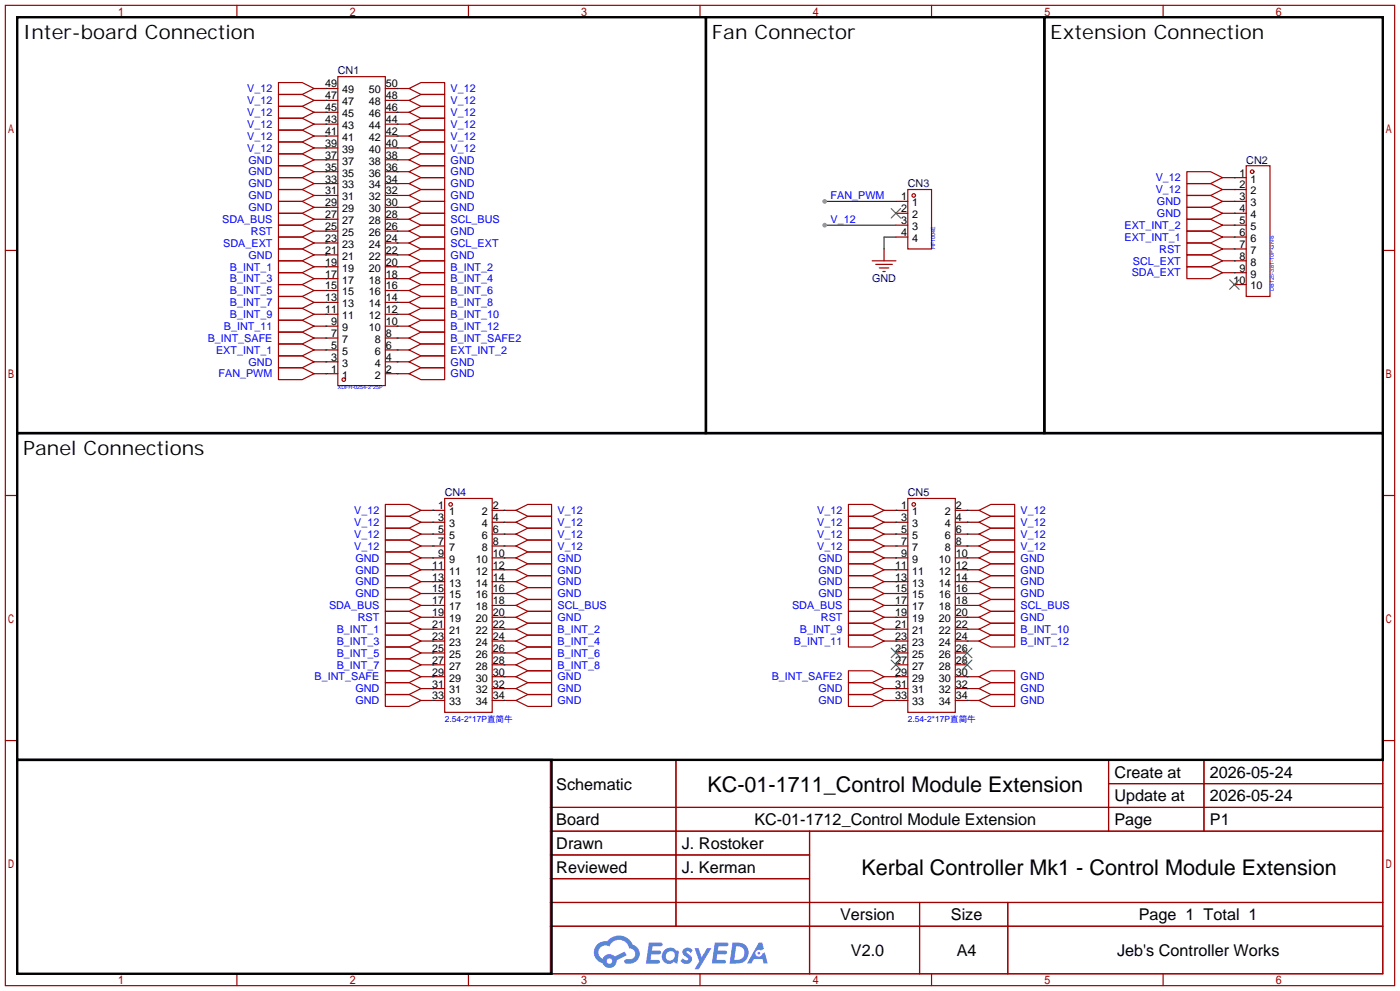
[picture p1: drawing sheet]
<svg xmlns="http://www.w3.org/2000/svg" width="299mm" height="212mm" viewBox="0 0 299 212" stroke-linecap="round" stroke-linejoin="round" font-family="sans-serif">
<g fill="none" stroke="#a10000" stroke-width=".25">
<path d="M1.1 1.1h297.2v209.6h-297.2zM3.7 3.7h292.1v204.5h-292.1zM50.7 1.1v2.6M100.2 1.1v2.6M149.7 1.1v2.6M199.3 1.1v2.6M248.8 1.1v2.6M1.1 53.5h2.6M295.8 53.5h2.5M1.1 105.9h2.6M295.8 105.9h2.5M1.1 158.3h2.6"/>
<path d="M295.8 158.3h2.5M117.7 162.4h178.1v45.8h-178.1zM117.7 172.6h178.1M117.7 177.7h178.1M144.6 162.4v35.6M173.2 177.7v30.5M237.1 162.4v15.3M237.1 167.5h58.7M257.5 162.4v15.3M117.7 182.8h55.5M117.7 192.9h178.1M117.7 187.8h55.5"/>
<path d="M117.7 198h178.1M196.7 192.9v15.3M215.6 192.9v15.3M50.7 208.2v2.5M100.2 208.2v2.5M149.7 208.2v2.5M199.3 208.2v2.5M248.8 208.2v2.5"/>
</g>
<g fill="#5487ff">
<path d="M146.3 202.8a1.3 1.3 0 0 1 1.8 .3l-.4 .6a.54 .54 0 0 0-.9-.2l.1 .2a1.28 1.28 0 0 1 .8 2 1.53 1.53 0 0 1-2.2-.3l.6-.6 .7 .5a.31 .31 0 0 0 .4-.3 .31 .31 0 0 0-.3-.3 1.12 1.12 0 0 1-.6-1.9z"/>
<path d="M148.6 202.7h.8l.7 1.9 1.2-1.9h.9l-2.7 4.5h-.9l.9-1.7z"/>
<path d="M138.8 201.5h1.6a1.31 1.31 0 0 1 1.3 .2 .4 .4 0 0 1-.4 .6h-1.7l-.2 .9h1.7a.4 .4 0 0 1 .3 .4 .4 .4 0 0 1-.4 .4h-1.7l-.1 1.2h1.3a.46 .46 0 0 1 .5 .1 .46 .46 0 0 1 .1 .5l-.3 .2h-2.6z"/>
<path d="M152.9 201.5h1.6a1.32 1.32 0 0 1 1.3 .2 .39 .39 0 0 1-.4 .6h-1.7l-.2 .9h1.7a.4 .4 0 0 1 .3 .4 .4 .4 0 0 1-.4 .4h-1.7l-.1 1.2h1.3a.46 .46 0 0 1 .5 .1 .46 .46 0 0 1 .1 .5l-.3 .2h-2.6z"/>
<path d="M162.3 201.5h.7l.4 1.3-.7 .4a.75 .75 0 0 0-1.1 .3 .75 .75 0 0 0 .5 1 .75 .75 0 0 0 1-.6l.5-.3 .6 2.4h-.8l-.3-1h-1.8l-.6 1h-.9z"/>
<path d="M156.7 201.5l-.6 4.5h1.4a2.27 2.27 0 0 0 2.6-2.3 2.27 2.27 0 0 0-2.7-2.2zM157.5 202.3a1.5 1.5 0 0 1 1.8 1.5 1.5 1.5 0 0 1-2 1.4h-.2z"/>
<path d="M142.1 203.1a1.6 1.6 0 0 0-.3 2.3 1.6 1.6 0 0 0 2.3 .2l.8 .4 .3-2.5-.2-.3h-.4a1.58 1.58 0 0 0-2.5-.1zM142.7 203.6a.98 .98 0 0 1 1.6 .5 .98 .98 0 0 1-1 1.2 .94 .94 0 0 1-.9-.6 .94 .94 0 0 1 .3-1.1z"/>
<path d="M127.8 201.9a2.37 2.37 0 0 0 1.1 4 1.54 1.54 0 0 0 1.8 1 1.54 1.54 0 0 0 1.2-1.6l2.2-1.1-.5-.8-2.1 1.1a1.57 1.57 0 0 0-2.6 .4 1.5 1.5 0 0 1-.7-2.1 1.5 1.5 0 0 1 2.1-.5 2.23 2.23 0 0 1 2.3-1.4 2.23 2.23 0 0 1 2 1.8 1.16 1.16 0 0 1 1.3 1.1 1.16 1.16 0 0 1-1.1 1.3h-.7a.47 .47 0 0 0-.6 .3 .47 .47 0 0 0 .5 .6 2.17 2.17 0 0 0 2.5-1 2.17 2.17 0 0 0-.4-2.7l-.8-.4a3.2 3.2 0 0 0-5.4-.7l-1.1 .1zM129.8 205.4a.58 .58 0 0 1 1.1 0 .58 .58 0 0 1-1.1 0z"/>
<circle cx="162.3" cy="203.8" r=".28"/>
</g>
<path d="M3.7 92.6h292.1v69.8h-292.1zM3.7 162.4h114.3v45.8h-114.3z" fill="none" stroke="#000" stroke-width=".51"/>
<g fill="none" stroke="#a10000" stroke-width=".25">
<path d="M194.2 40.5h5.1v12.7h-5.1z"/>
<circle cx="195.5" cy="41.8" r=".38"/>
</g>
<path d="M191.6 43.1h2.6M191.6 45.6h2.6M191.6 48.1h2.6M191.6 50.7h2.6" fill="none" stroke="#870000" stroke-width=".25"/>
<path d="M190.6 44.6l2.1 2M192.7 44.6l-2.1 2" fill="none" stroke="#3c3" stroke-width=".25"/>
<path d="M176.4 43.1h15.2" fill="none" stroke="#008700" stroke-width=".25"/>
<circle cx="176.4" cy="43.1" r=".51" fill="#999"/>
<path d="M176.4 48.1h15.2" fill="none" stroke="#008700" stroke-width=".25"/>
<circle cx="176.4" cy="48.1" r=".51" fill="#999"/>
<g fill="none" stroke="#870000" stroke-width=".25">
<path d="M67.2 18.9h5.1M82.4 18.9h5.1M67.2 34.2h5.1M67.2 36.7h5.1M67.2 39.2h5.1M67.2 21.5h5.1M67.2 24h5.1M67.2 26.5h5.1M67.2 29.1h5.1M67.2 31.6h5.1M82.4 34.2h5.1M82.4 36.7h5.1"/>
<path d="M82.4 39.2h5.1M82.4 21.5h5.1M82.4 24h5.1M82.4 26.5h5.1M82.4 29.1h5.1M82.4 31.6h5.1M261.5 38h5.1M67.2 41.8h5.1M67.2 44.3h5.1M67.2 59.6h5.1M67.2 57h5.1M67.2 54.5h5.1"/>
<path d="M67.2 51.9h5.1M67.2 46.9h5.1M67.2 49.4h5.1M82.4 41.8h5.1M82.4 44.3h5.1M82.4 59.6h5.1M82.4 57h5.1M82.4 54.5h5.1M82.4 51.9h5.1M82.4 46.9h5.1M82.4 49.4h5.1M189.1 53.2v2.6"/>
<path d="M261.5 40.5h5.1M261.5 43.1h5.1M261.5 45.6h5.1M261.5 48.1h5.1M261.5 50.7h5.1M261.5 53.2h5.1M261.5 55.8h5.1M261.5 58.3h5.1M67.2 79.9h5.1M67.2 77.3h5.1M67.2 74.8h5.1M67.2 72.3h5.1"/>
<path d="M67.2 69.7h5.1M67.2 67.2h5.1M67.2 64.6h5.1M67.2 62.1h5.1M82.4 79.9h5.1M82.4 77.3h5.1M82.4 74.8h5.1M82.4 72.3h5.1M82.4 69.7h5.1M82.4 67.2h5.1M82.4 64.6h5.1M82.4 62.1h5.1"/>
<path d="M264 60.8h2.6M90 109.1h5.1M90 119.3h5.1M90 111.6h5.1M90 114.2h5.1M90 116.7h5.1M105.3 109.1h5.1M105.3 119.3h5.1M105.3 111.6h5.1M105.3 114.2h5.1M105.3 116.7h5.1M189.1 109.1h5.1"/>
<path d="M189.1 119.3h5.1M189.1 111.6h5.1M189.1 114.2h5.1M189.1 116.7h5.1M204.3 109.1h5.1M204.3 119.3h5.1M204.3 111.6h5.1M204.3 114.2h5.1M204.3 116.7h5.1M90 121.8h5.1M90 124.3h5.1M90 126.9h5.1"/>
<path d="M90 129.4h5.1M90 132h5.1M90 134.5h5.1M90 137h5.1M90 139.6h5.1M105.3 121.8h5.1M105.3 124.3h5.1M105.3 126.9h5.1M105.3 129.4h5.1M105.3 132h5.1M105.3 134.5h5.1M105.3 137h5.1"/>
<path d="M105.3 139.6h5.1M189.1 121.8h5.1M189.1 124.3h5.1M189.1 126.9h5.1M189.1 129.4h5.1M189.1 132h5.1M189.1 134.5h5.1M189.1 137h5.1M191.6 139.6h2.6M204.3 121.8h5.1M204.3 124.3h5.1M204.3 126.9h5.1"/>
<path d="M204.3 129.4h5.1M204.3 132h5.1M204.3 134.5h5.1M204.3 137h5.1M204.3 139.6h2.6M90 142.1h5.1M90 144.7h5.1M90 147.2h5.1M90 149.7h5.1M105.3 142.1h5.1M105.3 144.7h5.1M105.3 147.2h5.1"/>
<path d="M105.3 149.7h5.1M189.1 144.7h5.1M189.1 147.2h5.1M189.1 149.7h5.1M191.6 142.1h2.6M204.3 142.1h2.6M204.3 144.7h5.1M204.3 147.2h5.1M204.3 149.7h5.1"/>
</g>
<g fill="none" stroke="#a10000" stroke-width=".25">
<path d="M59.6 17.7h5l2.6 1.2-2.6 1.3h-5zM72.3 16.4h10.1v66h-10.1zM87.5 18.9l2.5-1.2h5.1v2.5h-5.1zM59.6 32.9h5l2.6 1.3-2.6 1.2h-5zM59.6 35.4h5l2.6 1.3-2.6 1.3h-5zM59.6 38h5l2.6 1.2-2.6 1.3h-5zM59.6 20.2h5l2.6 1.3-2.6 1.2h-5zM59.6 22.7h5l2.6 1.3-2.6 1.3h-5zM59.6 25.3h5l2.6 1.2-2.6 1.3h-5zM59.6 27.8h5l2.6 1.3-2.6 1.3h-5zM59.6 30.4h5l2.6 1.2-2.6 1.3h-5zM87.5 34.2l2.5-1.3h5.1v2.5h-5.1z"/>
<path d="M87.5 36.7l2.5-1.3h5.1v2.6h-5.1zM87.5 39.2l2.5-1.2h5.1v2.5h-5.1zM87.5 21.5l2.5-1.3h5.1v2.5h-5.1zM87.5 24l2.5-1.3h5.1v2.6h-5.1zM87.5 26.5l2.5-1.2h5.1v2.5h-5.1zM87.5 29.1l2.5-1.3h5.1v2.6h-5.1zM87.5 31.6l2.5-1.2h5.1v2.5h-5.1zM253.9 36.7h5.1l2.5 1.3-2.5 1.2h-5.1zM253.9 39.2h5.1l2.5 1.3-2.5 1.3h-5.1zM266.6 35.4h5.1v28h-5.1zM59.6 40.5h5l2.6 1.3-2.6 1.3h-5zM59.6 43.1h5l2.6 1.2-2.6 1.3h-5z"/>
<path d="M59.6 45.6h5l2.6 1.3-2.6 1.2h-5zM59.6 48.1h5l2.6 1.3-2.6 1.3h-5zM59.6 50.7h5l2.6 1.2-2.6 1.3h-5zM59.6 53.2h5l2.6 1.3-2.6 1.3h-5zM59.6 55.8h5l2.6 1.2-2.6 1.3h-5zM59.6 58.3h5l2.6 1.3-2.6 1.2h-5zM87.5 41.8l2.5-1.3h5.1v2.6h-5.1zM87.5 44.3l2.5-1.2h5.1v2.5h-5.1zM87.5 46.9l2.5-1.3h5.1v2.5h-5.1zM87.5 49.4l2.5-1.3h5.1v2.6h-5.1zM87.5 51.9l2.5-1.2h5.1v2.5h-5.1zM87.5 54.5l2.5-1.3h5.1v2.6h-5.1z"/>
<path d="M87.5 57l2.5-1.2h5.1v2.5h-5.1zM87.5 59.6l2.5-1.3h5.1v2.5h-5.1zM186.6 55.8h5M187.3 56.5h3.6M188.1 57.3h2M188.8 58h.6M253.9 41.8h5.1l2.5 1.3-2.5 1.2h-5.1zM253.9 44.3h5.1l2.5 1.3-2.5 1.3h-5.1zM253.9 54.5h5.1l2.5 1.3-2.5 1.2h-5.1zM253.9 57h5.1l2.5 1.3-2.5 1.3h-5.1zM253.9 46.9h5.1l2.5 1.2-2.5 1.3h-5.1zM253.9 49.4h5.1l2.5 1.3-2.5 1.2h-5.1z"/>
<path d="M253.9 51.9h5.1l2.5 1.3-2.5 1.3h-5.1zM59.6 78.6h5l2.6 1.3-2.6 1.3h-5zM59.6 76.1h5l2.6 1.2-2.6 1.3h-5zM59.6 73.5h5l2.6 1.3-2.6 1.3h-5zM59.6 60.8h5l2.6 1.3-2.6 1.3h-5zM59.6 63.4h5l2.6 1.2-2.6 1.3h-5zM59.6 65.9h5l2.6 1.3-2.6 1.3h-5zM59.6 68.5h5l2.6 1.2-2.6 1.3h-5zM59.6 71h5l2.6 1.3-2.6 1.2h-5zM87.5 77.3l2.5-1.2h5.1v2.5h-5.1zM87.5 79.9l2.5-1.3h5.1v2.6h-5.1zM87.5 74.8l2.5-1.3h5.1v2.6h-5.1z"/>
<path d="M87.5 62.1l2.5-1.3h5.1v2.6h-5.1zM87.5 64.6l2.5-1.2h5.1v2.5h-5.1zM87.5 67.2l2.5-1.3h5.1v2.6h-5.1zM87.5 69.7l2.5-1.2h5.1v2.5h-5.1zM87.5 72.3l2.5-1.3h5.1v2.5h-5.1zM82.4 107.8h5.1l2.5 1.3-2.5 1.3h-5.1zM82.4 118h5.1l2.5 1.3-2.5 1.2h-5.1zM82.4 110.4h5.1l2.5 1.2-2.5 1.3h-5.1zM82.4 112.9h5.1l2.5 1.3-2.5 1.2h-5.1zM82.4 115.4h5.1l2.5 1.3-2.5 1.3h-5.1zM95.1 106.6h10.2v45.7h-10.2zM110.4 109.1l2.5-1.3h5.1v2.6h-5.1z"/>
<path d="M110.4 119.3l2.5-1.3h5.1v2.5h-5.1zM110.4 111.6l2.5-1.2h5.1v2.5h-5.1zM110.4 114.2l2.5-1.3h5.1v2.5h-5.1zM110.4 116.7l2.5-1.3h5.1v2.6h-5.1zM181.5 107.8h5.1l2.5 1.3-2.5 1.3h-5.1zM181.5 118h5.1l2.5 1.3-2.5 1.2h-5.1zM181.5 110.4h5.1l2.5 1.2-2.5 1.3h-5.1zM181.5 112.9h5.1l2.5 1.3-2.5 1.2h-5.1zM181.5 115.4h5.1l2.5 1.3-2.5 1.3h-5.1zM194.2 106.6h10.1v45.7h-10.1zM209.4 109.1l2.6-1.3h5v2.6h-5zM209.4 119.3l2.6-1.3h5v2.5h-5z"/>
<path d="M209.4 111.6l2.6-1.2h5v2.5h-5zM209.4 114.2l2.6-1.3h5v2.5h-5zM209.4 116.7l2.6-1.3h5v2.6h-5zM82.4 120.5h5.1l2.5 1.3-2.5 1.3h-5.1zM82.4 123.1h5.1l2.5 1.2-2.5 1.3h-5.1zM82.4 125.6h5.1l2.5 1.3-2.5 1.2h-5.1zM82.4 128.1h5.1l2.5 1.3-2.5 1.3h-5.1zM82.4 130.7h5.1l2.5 1.3-2.5 1.2h-5.1zM82.4 133.2h5.1l2.5 1.3-2.5 1.3h-5.1zM82.4 135.8h5.1l2.5 1.2-2.5 1.3h-5.1zM82.4 138.3h5.1l2.5 1.3-2.5 1.2h-5.1zM110.4 121.8l2.5-1.3h5.1v2.6h-5.1z"/>
<path d="M110.4 124.3l2.5-1.2h5.1v2.5h-5.1zM110.4 126.9l2.5-1.3h5.1v2.5h-5.1zM110.4 129.4l2.5-1.3h5.1v2.6h-5.1zM110.4 132l2.5-1.3h5.1v2.5h-5.1zM110.4 134.5l2.5-1.3h5.1v2.6h-5.1zM110.4 137l2.5-1.2h5.1v2.5h-5.1zM110.4 139.6l2.5-1.3h5.1v2.5h-5.1zM181.5 120.5h5.1l2.5 1.3-2.5 1.3h-5.1zM181.5 123.1h5.1l2.5 1.2-2.5 1.3h-5.1zM181.5 125.6h5.1l2.5 1.3-2.5 1.2h-5.1zM181.5 128.1h5.1l2.5 1.3-2.5 1.3h-5.1zM181.5 130.7h5.1l2.5 1.3-2.5 1.2h-5.1z"/>
<path d="M181.5 133.2h5.1l2.5 1.3-2.5 1.3h-5.1zM181.5 135.8h5.1l2.5 1.2-2.5 1.3h-5.1zM209.4 121.8l2.6-1.3h5v2.6h-5zM209.4 124.3l2.6-1.2h5v2.5h-5zM209.4 126.9l2.6-1.3h5v2.5h-5zM209.4 129.4l2.6-1.3h5v2.6h-5zM209.4 132l2.6-1.3h5v2.5h-5zM209.4 134.5l2.6-1.3h5v2.6h-5zM209.4 137l2.6-1.2h5v2.5h-5zM82.4 140.8h5.1l2.5 1.3-2.5 1.3h-5.1zM82.4 145.9h5.1l2.5 1.3-2.5 1.3h-5.1zM82.4 148.5h5.1l2.5 1.2-2.5 1.3h-5.1z"/>
<path d="M82.4 143.4h5.1l2.5 1.3-2.5 1.2h-5.1zM110.4 142.1l2.5-1.3h5.1v2.6h-5.1zM110.4 144.7l2.5-1.3h5.1v2.5h-5.1zM110.4 147.2l2.5-1.3h5.1v2.6h-5.1zM110.4 149.7l2.5-1.2h5.1v2.5h-5.1zM181.5 145.9h5.1l2.5 1.3-2.5 1.3h-5.1zM181.5 148.5h5.1l2.5 1.2-2.5 1.3h-5.1zM181.5 143.4h5.1l2.5 1.3-2.5 1.2h-5.1zM209.4 144.7l2.6-1.3h5v2.5h-5zM209.4 147.2l2.6-1.3h5v2.6h-5zM209.4 149.7l2.6-1.2h5v2.5h-5z"/>
<circle cx="267.8" cy="36.7" r=".38"/>
<circle cx="73.5" cy="81.2" r=".38"/>
<circle cx="96.4" cy="107.8" r=".38"/>
<circle cx="195.5" cy="107.8" r=".38"/>
</g>
<g fill="none" stroke="#008700" stroke-width=".25">
<path d="M69.7 18.9h.1M85 18.9h.1M69.7 34.2h.1M69.7 36.7h.1M69.7 39.2h.1M69.7 21.5h.1M69.7 24h.1M69.7 26.5h.1M69.7 29.1h.1M69.7 31.6h.1M85 34.2h.1M85 36.7h.1"/>
<path d="M85 39.2h.1M85 21.5h.1M85 24h.1M85 26.5h.1M85 29.1h.1M85 31.6h.1M264 38h.1M69.7 41.8h.1M69.7 44.3h.1M69.7 46.9h.1M69.7 49.4h.1M69.7 51.9h.1"/>
<path d="M69.7 54.5h.1M69.7 59.6h.1M69.7 57h.1M85 41.8h.1M85 44.3h.1M85 46.9h.1M85 49.4h.1M85 51.9h.1M85 54.5h.1M85 57h.1M85 59.6h.1M191.6 50.7h-2.5v2.5"/>
<path d="M264 40.5h.1M264 43.1h.1M264 45.6h.1M264 55.8h.1M264 58.3h.1M264 53.2h.1M264 48.1h.1M264 50.7h.1M69.7 77.3h.1M69.7 79.9h.1M69.7 72.3h.1M69.7 69.7h.1"/>
<path d="M69.7 67.2h.1M69.7 64.6h.1M69.7 62.1h.1M69.7 74.8h.1M85 77.3h.1M85 79.9h.1M85 62.1h.1M85 64.6h.1M85 67.2h.1M85 69.7h.1M85 72.3h.1M85 74.8h.1"/>
<path d="M92.6 109.1h.1M92.6 119.3h.1M92.6 111.6h.1M92.6 114.2h.1M92.6 116.7h.1M107.8 109.1h.1M107.8 119.3h.1M107.8 111.6h.1M107.8 114.2h.1M107.8 116.7h.1M191.6 109.1h.1M191.6 119.3h.1"/>
<path d="M191.6 111.6h.1M191.6 114.2h.1M191.6 116.7h.1M206.9 109.1h.1M206.9 119.3h.1M206.9 111.6h.1M206.9 114.2h.1M206.9 116.7h.1M92.6 121.8h.1M92.6 124.3h.1M92.6 126.9h.1M92.6 129.4h.1"/>
<path d="M92.6 132h.1M92.6 134.5h.1M92.6 137h.1M92.6 139.6h.1M107.8 121.8h.1M107.8 124.3h.1M107.8 126.9h.1M107.8 129.4h.1M107.8 132h.1M107.8 134.5h.1M107.8 137h.1M107.8 139.6h.1"/>
<path d="M191.6 121.8h.1M191.6 124.3h.1M191.6 126.9h.1M191.6 129.4h.1M191.6 132h.1M191.6 134.5h.1M191.6 137h.1M206.9 121.8h.1M206.9 124.3h.1M206.9 126.9h.1M206.9 129.4h.1M206.9 132h.1"/>
<path d="M206.9 134.5h.1M206.9 137h.1M92.6 142.1h.1M92.6 147.2h.1M92.6 149.7h.1M92.6 144.7h.1M107.8 142.1h.1M107.8 144.7h.1M107.8 147.2h.1M107.8 149.7h.1M191.6 147.2h.1M191.6 149.7h.1"/>
<path d="M191.6 144.7h.1M206.9 144.7h.1M206.9 147.2h.1M206.9 149.7h.1"/>
</g>
<path d="M263 59.8l2 2M265 59.8l-2 2M190.6 138.6l2.1 2M192.7 138.6l-2.1 2M205.9 138.6l2 2M207.9 138.6l-2 2M190.6 141.1l2.1 2M192.7 141.1l-2.1 2M205.9 141.1l2 2M207.9 141.1l-2 2" fill="none" stroke="#3c3" stroke-width=".25"/>
<path d="M3.7 3.7h147.3v88.9h-147.3zM151 3.7h72.4v88.9h-72.4zM223.4 3.7h72.4v88.9h-72.4z" fill="none" stroke="#000" stroke-width=".51"/>
<g font-size="4.6">
<text x="151.3" y="169.4">KC-01-1711_Control Module Extension</text>
<text x="184.3" y="187.1">Kerbal Controller Mk1 - Control Module Extension</text>
</g>
<g font-size="4.2">
<text x="5" y="8.3">Inter-board Connection</text>
<text x="152.3" y="8.3">Fan Connector</text>
<text x="224.7" y="8.3">Extension Connection</text>
<text x="5" y="97.2">Panel Connections</text>
</g>
<g font-size="3.5">
<text x="238.4" y="166.2">Create at</text>
<text x="258.8" y="166.2">2026-05-24</text>
<text x="119" y="168.8">Schematic</text>
<text x="238.4" y="171.3">Update at</text>
<text x="258.8" y="171.3">2026-05-24</text>
<text x="119" y="176.4">Board</text>
<text x="161.4" y="176.4">KC-01-1712_Control Module Extension</text>
<text x="238.4" y="176.4">Page</text>
<text x="258.8" y="176.4">P1</text>
<text x="119" y="181.5">Drawn</text>
<text x="145.9" y="181.5">J. Rostoker</text>
<text x="119" y="186.6">Reviewed</text>
<text x="145.9" y="186.6">J. Kerman</text>
<text x="179.7" y="196.7">Version</text>
<text x="203.4" y="196.7">Size</text>
<text x="243.6" y="196.7">Page 1 Total 1</text>
<text x="182" y="204.3">V2.0</text>
<text x="204.7" y="204.3">A4</text>
<text x="239" y="204.3">Jeb's Controller Works</text>
</g>
<g font-size="2.3" fill="#000080">
<text x="72.3" y="15.9">CN1</text>
<text x="266.6" y="35">CN2</text>
<text x="194.2" y="40.1">CN3</text>
<text x="186.5" y="60.4">GND</text>
<text x="95.1" y="106.1">CN4</text>
<text x="194.2" y="106.1">CN5</text>
</g>
<g font-size="2.3" fill="#00f">
<text x="52.9" y="19.7">V_12</text>
<text x="52.9" y="22.3">V_12</text>
<text x="96.4" y="19.7">V_12</text>
<text x="96.4" y="22.3">V_12</text>
<text x="52.9" y="24.8">V_12</text>
<text x="52.9" y="27.4">V_12</text>
<text x="52.9" y="29.9">V_12</text>
<text x="96.4" y="24.8">V_12</text>
<text x="96.4" y="27.4">V_12</text>
<text x="96.4" y="29.9">V_12</text>
<text x="52.9" y="32.4">V_12</text>
<text x="53.2" y="35">GND</text>
<text x="96.4" y="35">GND</text>
<text x="96.4" y="32.4">V_12</text>
<text x="53.2" y="37.5">GND</text>
<text x="53.2" y="40.1">GND</text>
<text x="96.4" y="37.5">GND</text>
<text x="96.4" y="40.1">GND</text>
<text x="247.2" y="38.8">V_12</text>
<text x="247.2" y="41.3">V_12</text>
<text x="47.5" y="47.7">SDA_BUS</text>
<text x="53.2" y="42.6">GND</text>
<text x="53.2" y="45.1">GND</text>
<text x="96.4" y="42.6">GND</text>
<text x="96.4" y="45.1">GND</text>
<text x="96.4" y="47.7">SCL_BUS</text>
<text x="177.7" y="42.6">FAN_PWM</text>
<text x="177.7" y="47.7">V_12</text>
<text x="247.5" y="43.9">GND</text>
<text x="247.5" y="46.4">GND</text>
<text x="47.8" y="52.8">SDA_EXT</text>
<text x="53.7" y="50.2">RST</text>
<text x="96.4" y="50.2">GND</text>
<text x="96.4" y="52.8">SCL_EXT</text>
<text x="240.5" y="48.9">EXT_INT_2</text>
<text x="240.5" y="51.5">EXT_INT_1</text>
<text x="49.2" y="57.8">B_INT_1</text>
<text x="53.2" y="55.3">GND</text>
<text x="96.4" y="55.3">GND</text>
<text x="96.4" y="57.8">B_INT_2</text>
<text x="242.1" y="59.1">SDA_EXT</text>
<text x="242.3" y="56.6">SCL_EXT</text>
<text x="248" y="54">RST</text>
<text x="49.2" y="60.4">B_INT_3</text>
<text x="49.2" y="62.9">B_INT_5</text>
<text x="49.2" y="65.5">B_INT_7</text>
<text x="96.4" y="60.4">B_INT_4</text>
<text x="96.4" y="62.9">B_INT_6</text>
<text x="96.4" y="65.5">B_INT_8</text>
<text x="47.9" y="70.5">B_INT_11</text>
<text x="49.2" y="68">B_INT_9</text>
<text x="96.4" y="68">B_INT_10</text>
<text x="96.4" y="70.5">B_INT_12</text>
<text x="44.4" y="73.1">B_INT_SAFE</text>
<text x="46.2" y="75.6">EXT_INT_1</text>
<text x="96.4" y="75.6">EXT_INT_2</text>
<text x="96.4" y="73.1">B_INT_SAFE2</text>
<text x="46.7" y="80.7">FAN_PWM</text>
<text x="53.2" y="78.2">GND</text>
<text x="96.4" y="78.2">GND</text>
<text x="96.4" y="80.7">GND</text>
<text x="75.8" y="109.9">V_12</text>
<text x="75.8" y="112.4">V_12</text>
<text x="119.3" y="109.9">V_12</text>
<text x="119.3" y="112.4">V_12</text>
<text x="174.8" y="109.9">V_12</text>
<text x="174.8" y="112.4">V_12</text>
<text x="218.3" y="109.9">V_12</text>
<text x="218.3" y="112.4">V_12</text>
<text x="75.8" y="115">V_12</text>
<text x="75.8" y="117.5">V_12</text>
<text x="119.3" y="115">V_12</text>
<text x="119.3" y="117.5">V_12</text>
<text x="174.8" y="115">V_12</text>
<text x="174.8" y="117.5">V_12</text>
<text x="218.3" y="115">V_12</text>
<text x="218.3" y="117.5">V_12</text>
<text x="76" y="120.1">GND</text>
<text x="76" y="122.6">GND</text>
<text x="76" y="125.1">GND</text>
<text x="119.3" y="120.1">GND</text>
<text x="119.3" y="122.6">GND</text>
<text x="119.3" y="125.1">GND</text>
<text x="175.1" y="120.1">GND</text>
<text x="175.1" y="122.6">GND</text>
<text x="175.1" y="125.1">GND</text>
<text x="218.3" y="120.1">GND</text>
<text x="218.3" y="122.6">GND</text>
<text x="218.3" y="125.1">GND</text>
<text x="70.4" y="130.2">SDA_BUS</text>
<text x="76" y="127.7">GND</text>
<text x="119.3" y="127.7">GND</text>
<text x="119.3" y="130.2">SCL_BUS</text>
<text x="169.4" y="130.2">SDA_BUS</text>
<text x="175.1" y="127.7">GND</text>
<text x="218.3" y="127.7">GND</text>
<text x="218.3" y="130.2">SCL_BUS</text>
<text x="72" y="135.3">B_INT_1</text>
<text x="72" y="137.8">B_INT_3</text>
<text x="76.5" y="132.8">RST</text>
<text x="119.3" y="132.8">GND</text>
<text x="119.3" y="135.3">B_INT_2</text>
<text x="119.3" y="137.8">B_INT_4</text>
<text x="169.8" y="137.8">B_INT_11</text>
<text x="171.1" y="135.3">B_INT_9</text>
<text x="175.6" y="132.8">RST</text>
<text x="218.3" y="132.8">GND</text>
<text x="218.3" y="135.3">B_INT_10</text>
<text x="218.3" y="137.8">B_INT_12</text>
<text x="72" y="140.4">B_INT_5</text>
<text x="72" y="142.9">B_INT_7</text>
<text x="119.3" y="140.4">B_INT_6</text>
<text x="119.3" y="142.9">B_INT_8</text>
<text x="67.3" y="145.5">B_INT_SAFE</text>
<text x="76" y="148">GND</text>
<text x="119.3" y="145.5">GND</text>
<text x="119.3" y="148">GND</text>
<text x="165.1" y="145.5">B_INT_SAFE2</text>
<text x="175.1" y="148">GND</text>
<text x="218.3" y="145.5">GND</text>
<text x="218.3" y="148">GND</text>
<text x="76" y="150.5">GND</text>
<text x="119.3" y="150.5">GND</text>
<text x="175.1" y="150.5">GND</text>
<text x="218.3" y="150.5">GND</text>
</g>
<g font-size="2.3">
<text x="69.6" y="23.8">45</text>
<text x="69.6" y="21.2">47</text>
<text x="69.6" y="18.7">49</text>
<text x="73.2" y="22.5">47</text>
<text x="73.2" y="20">49</text>
<text x="78.9" y="20">50</text>
<text x="78.9" y="22.5">48</text>
<text x="82.5" y="18.7">50</text>
<text x="82.5" y="21.2">48</text>
<text x="82.5" y="23.8">46</text>
<text x="69.6" y="28.9">41</text>
<text x="69.6" y="26.3">43</text>
<text x="73.2" y="27.6">43</text>
<text x="73.2" y="25">45</text>
<text x="78.9" y="25">46</text>
<text x="78.9" y="27.6">44</text>
<text x="82.5" y="26.3">44</text>
<text x="82.5" y="28.9">42</text>
<text x="69.6" y="33.9">37</text>
<text x="69.6" y="31.4">39</text>
<text x="73.2" y="35.2">37</text>
<text x="73.2" y="32.7">39</text>
<text x="73.2" y="30.1">41</text>
<text x="78.9" y="30.1">42</text>
<text x="78.9" y="32.7">40</text>
<text x="78.9" y="35.2">38</text>
<text x="82.5" y="31.4">40</text>
<text x="82.5" y="33.9">38</text>
<text x="69.6" y="41.6">31</text>
<text x="69.6" y="39">33</text>
<text x="69.6" y="36.5">35</text>
<text x="73.2" y="40.3">33</text>
<text x="73.2" y="37.7">35</text>
<text x="78.9" y="37.7">36</text>
<text x="78.9" y="40.3">34</text>
<text x="82.5" y="36.5">36</text>
<text x="82.5" y="39">34</text>
<text x="82.5" y="41.6">32</text>
<text x="265.2" y="37.7">1</text>
<text x="265.2" y="40.3">2</text>
<text x="267.5" y="39">1</text>
<text x="267.5" y="41.6">2</text>
<text x="69.6" y="46.6">27</text>
<text x="69.6" y="44.1">29</text>
<text x="73.2" y="47.9">27</text>
<text x="73.2" y="45.4">29</text>
<text x="73.2" y="42.8">31</text>
<text x="78.9" y="42.8">32</text>
<text x="78.9" y="45.4">30</text>
<text x="78.9" y="47.9">28</text>
<text x="82.5" y="44.1">30</text>
<text x="82.5" y="46.6">28</text>
<text x="192.8" y="42.8">1</text>
<text x="192.8" y="45.4">2</text>
<text x="192.8" y="47.9">3</text>
<text x="195.1" y="44.1">1</text>
<text x="195.1" y="46.6">2</text>
<text x="265.2" y="42.8">3</text>
<text x="265.2" y="45.4">4</text>
<text x="265.2" y="47.9">5</text>
<text x="267.5" y="44.1">3</text>
<text x="267.5" y="46.6">4</text>
<text x="69.6" y="51.7">23</text>
<text x="69.6" y="49.2">25</text>
<text x="73.2" y="53">23</text>
<text x="73.2" y="50.4">25</text>
<text x="78.9" y="50.4">26</text>
<text x="78.9" y="53">24</text>
<text x="82.5" y="49.2">26</text>
<text x="82.5" y="51.7">24</text>
<text x="192.8" y="50.4">4</text>
<text x="195.1" y="49.2">3</text>
<text x="195.1" y="51.7">4</text>
<text x="265.2" y="50.4">6</text>
<text x="265.2" y="53">7</text>
<text x="267.5" y="49.2">5</text>
<text x="267.5" y="51.7">6</text>
<text x="69.6" y="59.3">17</text>
<text x="69.6" y="56.8">19</text>
<text x="69.6" y="54.3">21</text>
<text x="73.2" y="58.1">19</text>
<text x="73.2" y="55.5">21</text>
<text x="78.9" y="55.5">22</text>
<text x="78.9" y="58.1">20</text>
<text x="82.5" y="54.3">22</text>
<text x="82.5" y="56.8">20</text>
<text x="82.5" y="59.3">18</text>
<text x="265.2" y="55.5">8</text>
<text x="265.2" y="58.1">9</text>
<text x="267.5" y="54.3">7</text>
<text x="267.5" y="56.8">8</text>
<text x="267.5" y="59.3">9</text>
<text x="69.6" y="64.4">13</text>
<text x="69.6" y="61.9">15</text>
<text x="73.2" y="65.7">13</text>
<text x="73.2" y="63.1">15</text>
<text x="73.2" y="60.6">17</text>
<text x="78.9" y="60.6">18</text>
<text x="78.9" y="63.1">16</text>
<text x="78.9" y="65.7">14</text>
<text x="82.5" y="61.9">16</text>
<text x="82.5" y="64.4">14</text>
<text x="263.9" y="60.6">10</text>
<text x="267.5" y="61.9">10</text>
<text x="69.6" y="67">11</text>
<text x="70.9" y="69.5">9</text>
<text x="73.2" y="70.8">9</text>
<text x="73.2" y="68.2">11</text>
<text x="78.9" y="68.2">12</text>
<text x="78.9" y="70.8">10</text>
<text x="82.5" y="67">12</text>
<text x="82.5" y="69.5">10</text>
<text x="70.9" y="77.1">3</text>
<text x="70.9" y="74.6">5</text>
<text x="70.9" y="72">7</text>
<text x="73.2" y="75.8">5</text>
<text x="73.2" y="73.3">7</text>
<text x="80.2" y="73.3">8</text>
<text x="80.2" y="75.8">6</text>
<text x="82.5" y="72">8</text>
<text x="82.5" y="74.6">6</text>
<text x="82.5" y="77.1">4</text>
<text x="70.9" y="79.7">1</text>
<text x="73.2" y="80.9">1</text>
<text x="73.2" y="78.4">3</text>
<text x="80.2" y="78.4">4</text>
<text x="80.2" y="80.9">2</text>
<text x="82.5" y="79.7">2</text>
<text x="93.7" y="108.9">1</text>
<text x="93.7" y="111.4">3</text>
<text x="93.7" y="113.9">5</text>
<text x="96.1" y="110.1">1</text>
<text x="96.1" y="112.7">3</text>
<text x="103.1" y="112.7">4</text>
<text x="103.1" y="110.1">2</text>
<text x="105.4" y="113.9">6</text>
<text x="105.4" y="111.4">4</text>
<text x="105.4" y="108.9">2</text>
<text x="192.8" y="108.9">1</text>
<text x="192.8" y="111.4">3</text>
<text x="192.8" y="113.9">5</text>
<text x="195.1" y="110.1">1</text>
<text x="195.1" y="112.7">3</text>
<text x="202.1" y="112.7">4</text>
<text x="202.1" y="110.1">2</text>
<text x="204.5" y="113.9">6</text>
<text x="204.5" y="111.4">4</text>
<text x="204.5" y="108.9">2</text>
<text x="93.7" y="116.5">7</text>
<text x="93.7" y="119">9</text>
<text x="96.1" y="115.2">5</text>
<text x="96.1" y="117.8">7</text>
<text x="103.1" y="117.8">8</text>
<text x="103.1" y="115.2">6</text>
<text x="105.4" y="119">10</text>
<text x="105.4" y="116.5">8</text>
<text x="192.8" y="116.5">7</text>
<text x="192.8" y="119">9</text>
<text x="195.1" y="115.2">5</text>
<text x="195.1" y="117.8">7</text>
<text x="202.1" y="117.8">8</text>
<text x="202.1" y="115.2">6</text>
<text x="204.5" y="119">10</text>
<text x="204.5" y="116.5">8</text>
<text x="92.4" y="121.6">11</text>
<text x="92.4" y="124.1">13</text>
<text x="96.1" y="120.3">9</text>
<text x="96.1" y="122.8">11</text>
<text x="96.1" y="125.4">13</text>
<text x="101.8" y="125.4">14</text>
<text x="101.8" y="122.8">12</text>
<text x="101.8" y="120.3">10</text>
<text x="105.4" y="124.1">14</text>
<text x="105.4" y="121.6">12</text>
<text x="191.5" y="121.6">11</text>
<text x="191.5" y="124.1">13</text>
<text x="195.1" y="120.3">9</text>
<text x="195.1" y="122.8">11</text>
<text x="195.1" y="125.4">13</text>
<text x="200.8" y="125.4">14</text>
<text x="200.8" y="122.8">12</text>
<text x="200.8" y="120.3">10</text>
<text x="204.5" y="124.1">14</text>
<text x="204.5" y="121.6">12</text>
<text x="92.4" y="126.6">15</text>
<text x="92.4" y="129.2">17</text>
<text x="92.4" y="131.7">19</text>
<text x="96.1" y="127.9">15</text>
<text x="96.1" y="130.5">17</text>
<text x="101.8" y="130.5">18</text>
<text x="101.8" y="127.9">16</text>
<text x="105.4" y="131.7">20</text>
<text x="105.4" y="129.2">18</text>
<text x="105.4" y="126.6">16</text>
<text x="191.5" y="126.6">15</text>
<text x="191.5" y="129.2">17</text>
<text x="191.5" y="131.7">19</text>
<text x="195.1" y="127.9">15</text>
<text x="195.1" y="130.5">17</text>
<text x="200.8" y="130.5">18</text>
<text x="200.8" y="127.9">16</text>
<text x="204.5" y="131.7">20</text>
<text x="204.5" y="129.2">18</text>
<text x="204.5" y="126.6">16</text>
<text x="92.4" y="134.3">21</text>
<text x="92.4" y="136.8">23</text>
<text x="96.1" y="133">19</text>
<text x="96.1" y="135.5">21</text>
<text x="101.8" y="135.5">22</text>
<text x="101.8" y="133">20</text>
<text x="105.4" y="136.8">24</text>
<text x="105.4" y="134.3">22</text>
<text x="191.5" y="134.3">21</text>
<text x="191.5" y="136.8">23</text>
<text x="195.1" y="133">19</text>
<text x="195.1" y="135.5">21</text>
<text x="200.8" y="135.5">22</text>
<text x="200.8" y="133">20</text>
<text x="204.5" y="136.8">24</text>
<text x="204.5" y="134.3">22</text>
<text x="92.4" y="139.3">25</text>
<text x="92.4" y="141.9">27</text>
<text x="96.1" y="138.1">23</text>
<text x="96.1" y="140.6">25</text>
<text x="96.1" y="143.2">27</text>
<text x="101.8" y="143.2">28</text>
<text x="101.8" y="140.6">26</text>
<text x="101.8" y="138.1">24</text>
<text x="105.4" y="141.9">28</text>
<text x="105.4" y="139.3">26</text>
<text x="191.5" y="139.3">25</text>
<text x="191.5" y="141.9">27</text>
<text x="195.1" y="138.1">23</text>
<text x="195.1" y="140.6">25</text>
<text x="195.1" y="143.2">27</text>
<text x="200.8" y="143.2">28</text>
<text x="200.8" y="140.6">26</text>
<text x="200.8" y="138.1">24</text>
<text x="204.5" y="141.9">28</text>
<text x="204.5" y="139.3">26</text>
<text x="92.4" y="144.4">29</text>
<text x="92.4" y="147">31</text>
<text x="92.4" y="149.5">33</text>
<text x="96.1" y="145.7">29</text>
<text x="96.1" y="148.2">31</text>
<text x="101.8" y="148.2">32</text>
<text x="101.8" y="145.7">30</text>
<text x="105.4" y="149.5">34</text>
<text x="105.4" y="147">32</text>
<text x="105.4" y="144.4">30</text>
<text x="191.5" y="144.4">29</text>
<text x="191.5" y="147">31</text>
<text x="191.5" y="149.5">33</text>
<text x="195.1" y="145.7">29</text>
<text x="195.1" y="148.2">31</text>
<text x="200.8" y="148.2">32</text>
<text x="200.8" y="145.7">30</text>
<text x="204.5" y="149.5">34</text>
<text x="204.5" y="147">32</text>
<text x="204.5" y="144.4">30</text>
<text x="96.1" y="150.8">33</text>
<text x="101.8" y="150.8">34</text>
<text x="195.1" y="150.8">33</text>
<text x="200.8" y="150.8">34</text>
</g>
<g font-size="1.8" fill="#00f">
<text x="95.1" y="154.3">2.54-2*17P直简牛</text>
<text x="194.2" y="154.3">2.54-2*17P直简牛</text>
</g>
<g font-size="1.2" fill="#00f">
<text x="200.1" y="53.2" transform="rotate(-90 200.1 53.2)">HF1004E</text>
<text x="272.5" y="62.1" transform="rotate(-90 272.5 62.1)">DB125-3.81-10P-GN-S</text>
<text x="72.3" y="83.2">XDFH-0254-2*25P</text>
</g>
</svg>
